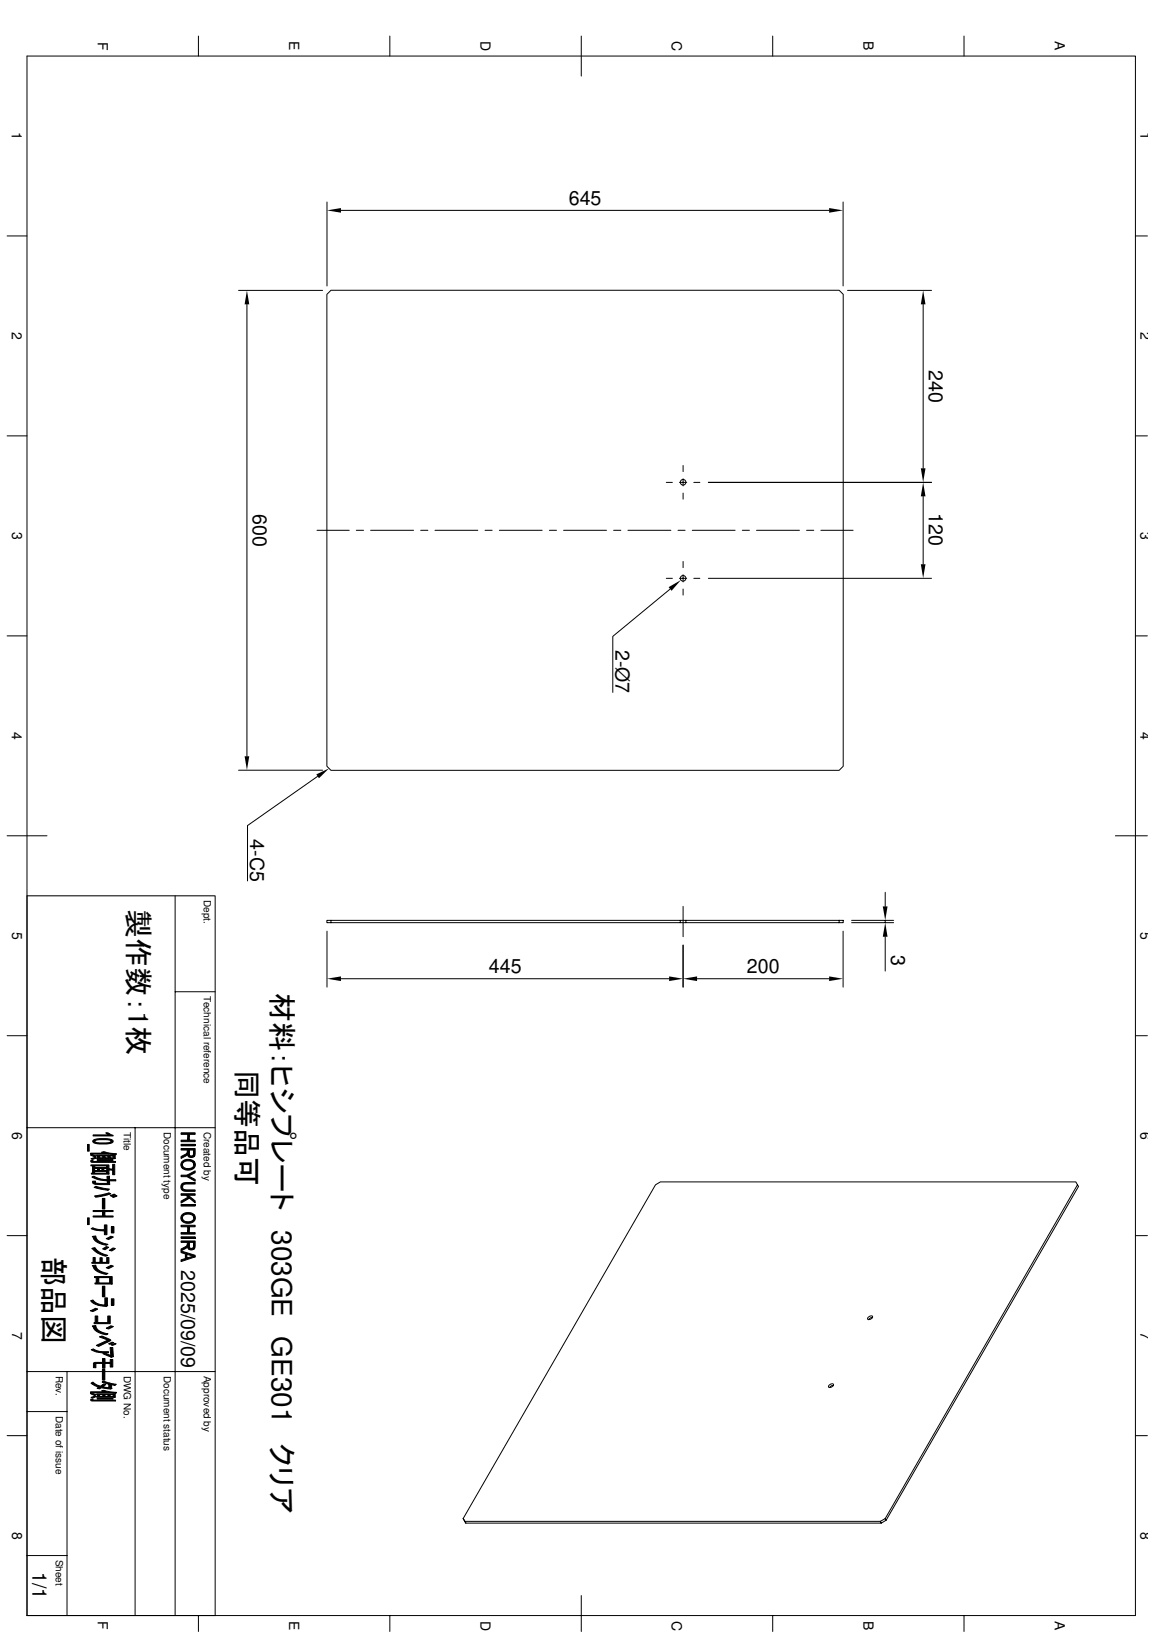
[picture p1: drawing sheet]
<svg xmlns="http://www.w3.org/2000/svg" width="210mm" height="297mm" viewBox="0 0 210 297" stroke-linecap="round" stroke-linejoin="round" font-family="sans-serif">
<g fill="none" stroke="#000" stroke-width=".18">
<path d="M4.9 10.2h201.6v283.8h-201.6zM36.1 6.6v3.6M70.9 6.6v3.6M105.7 6.6v7.2M140.5 6.6v3.6M175.3 6.6v3.6M59.5 36.8v15.2M62 38.3h88.8M153.4 36.8v15.2M1.3 42.9h3.6M43.4 52.9h15.3M44.9 55.4v82.2"/>
<path d="M59.5 53.6l.7-.8h92.4l.8 .8v85.9l-.8 .7h-92.4l-.7-.7zM154.2 52.9h15.2M167.9 55.4v29.8M206.5 42.9h2.2M1.3 79.3h3.6M206.5 79.3h2.2M57.7 96.5h5.8M64.8 96.5h1.3M67.4 96.5h7.8M76.5 96.5h1.3M79.1 96.5h7.8M88.2 96.5h1.3"/>
<path d="M90.8 96.5h7.8M99.9 96.5h1.3M102.5 96.5h7.8M111.6 96.5h1.3M114.2 96.5h7.8M121.2 87.8h1.1M123.3 96.5h1.3M123.6 87.8h1.3M124.2 84.7v1.1M124.2 87.1v1.3M124.2 89.7v1.1M125.9 96.5h7.8"/>
<path d="M126.2 87.8h1.1M128.8 87.8h40.6M135 96.5h1.3M137.6 96.5h7.8M146.7 96.5h1.3M149.3 96.5h5.9M167.9 90.3v12.4M1.3 115.7h3.6M121.2 105.3h1.1M121.9 107.2l-10.4 8.6v10.2M123.6 105.3h1.3M124.2 102.2v1.1"/>
<path d="M124.2 104.6v1.3M124.2 107.2v1.1M126.2 105.3h1.1M128.8 105.3h40.6M206.5 115.7h2.2M1.3 152.1h7.3M43.4 140.2h15.3M57.8 141.3l-12.8 9v10M202.9 152.1h5.8M4.9 163h34.2v131M31.9 163v131M59.5 169.5v10.2"/>
<path d="M60.2 167.5h-.7v.4h.7v-.4h92.4M60.2 167.9h92.4v-.4h.8v.4h-.8M62 178.1h59.7M123.7 167.5v.4M124.2 165v5.5M124.2 172v7.7M124.8 167.5v.4M126.8 178.1h24M153.4 169.5v10.2M154.9 167.5h7.6M154.9 167.9h7.6M161 162.4v2.6"/>
<path d="M161 167.5v.4M161 170.5v6.2M1.3 188.5h3.6M31.9 180.5h7.2M206.5 188.5h2.2M4.9 205.3h34.2M15.9 208.3h.3v1.2h-.3zM16.4 210.2l.4-.1 .7 .3-.4 .1zM16.5 209.9h2.5l.1-.2 2.1 .3-.2 .2-1.1-.2-3.4 .1zM16.5 211.2h.4l.1 .2h4v.1l-4.3 .1-.2-.1zM16.5 212h3.3v.7l.7 .1v-.9h.4v1.9h-.4v-.8l-.7-.1v.8a2.11 2.11 0 0 1-.4-1.5h-2.2v.5l-.4 .8v-1.3h-.3zM16.6 210.9l.7-.3 .2 .2-.7 .2z"/>
<path d="M16.7 214.2l.4-.1 1 .4 1.4 .2v.2l-1.4-.1zM16.8 215h.6l-.1 .5-.4-.2zM16.9 206.6h2.9v-.3l.8 .3v.2h-3.7zM17 207.5l.2-.1 .1 .4 .4 .2h1.6l.8-.1 .1-.5a.38 .38 0 0 1 .4 .5 .38 .38 0 0 1-.6 .2l-2.3 .1a.62 .62 0 0 1-.8-.6zM17.1 216.1l.3-.2 2.5 .5-.3 .3zM17.2 207.4l.9-.2 1.7 .1 .4 .1v.3a3.1 3.1 0 0 0-2.2-.2h-.6l-.2 .2zM17.2 212.2v.3h2.2v.2h-.5l-.4 .3v-.3h-.4l-.4 .3v-.3h-.5zM17.2 213h.5l.4-.3v.3h.4l.4-.3v.3h.5v.5v-.3h-2.2zM17.2 212.7v.8h2.2v-.5l.4 .7h-3.2v-.2h.2zM17.2 217.7l2.6-.6 .4 .2-2.6 .6h-.2zM17.3 215.2a1.78 1.78 0 0 0 1.4 .2h.8l.4-1.3 .1 1.5-2.7-.1zM17.6 210.2h3.4v.7l-.4-.2v-.3h-.6l-.4 .3v-.3h-.5l-.4 .3v-.3h-.6l-.4 .3v-.3h-.1z"/>
<path d="M17.6 210.7l.5-.3v.3h.6l.4-.3v.3h.5l.4-.3v.3l1 .2h-3.4zM17.7 211.1h2.9v.1h-2.9zM18.5 209.7h.6l-.1 .2zM18.6 218.1h.5v1.9h-.5zM19.2 206.2h.5l.1 .1v.3zM19.5 214.1h.4l-.4 1.3zM19.9 214.1v.6h1.2l-.1 .2h-1.1zM20 217.6l.7-.3 .3 .2-.7 .2zM20.4 217.8l.7-.2 .2 .1-.6 .3zM24.6 205.3v88.7M32.9 207.5h1.2l.3-1v1h1.1v.3h-2.6zM32.9 206.2h2.6v.3h-1.1l-.3 1v-1h-1.2z"/>
<path d="M32.9 208.3h2.6v.3h-2.6zM32.9 210.5l1-.5 .2-.4v.5l-.1 .2-1.1 .5zM32.9 209h2.6l-.1 1.4-.1 .1-.1-1.2h-.8l-.1 1.2-.2-.4v-.8h-1.2zM32.9 213.9h1.1l1.5 .8v.3l-1.5-.8h-1.1zM32.9 218.6l1.3-.7 .3 .2-1.6 .9zM32.9 217.3h2.6v.3h-2.6zM32.9 219.2h2.6v.3h-2.6zM33.1 215.5l.1-.1v.6a.56 .56 0 0 0 .8 .6h1.5v.2h-1.5a.84 .84 0 0 1-1-.3 .84 .84 0 0 1 .1-1zM33.2 211.3l.7-.3 .7 .1 .7 .3-.1 .6a1.15 1.15 0 0 0-1.8-.4l-.2 .3v.7l-.3-.5v-.4zM33.2 212a1.16 1.16 0 0 0 2 .3l.1-.9 .2 .3v.6l-.4 .5-.5 .1h-.8l-.5-.2zM33.2 215.4l.7-.2h1.6v.3h-1.5a.58 .58 0 0 0-.8 .5zM33.8 217.6h.4l1.3 1v.3z"/>
<path d="M34 213.9l1.5-.8v.3l-1.2 .7zM34.4 209.3v.6a.42 .42 0 0 0 .4 .5 .42 .42 0 0 0 .4-.4l.1 .5-.4 .2-.5-.1zM196 215.6l-35 60.8 .2 .3-.9 .5M1.3 224.9h3.6M15.9 221.7h.3v1.2h-.3zM16.4 238.6l.9-.5 .5 .2-.9 .4zM16.5 236.7l.4-.1 .8 .6 1.4 .3v-1.3h.4l.1 1.4-.3 .2-1.5-.2-.8-.4zM16.6 223.6l.3-.1 .8 .2 1.3 .1v-.9h.5v1.8h-.5v-.7l-1.4-.1zM16.7 227.2l.6-.1 .4 .5 .5 .4 1.4 .5-.4 .1-.9-.3-1-.5zM16.8 225.1l.6-.1 .1 .4 .4 .4 .8 .5 .9 .2-.3 .2-1.5-.5-.5-.4-.4-.7zM16.8 230.4l.6-.1 .1 .4 .4 .5 .7 .3 1 .3-.3 .2-1.5-.5-.6-.5-.3-.6zM16.9 221.3h1.7l.5-.8v.8h1.5v.2h-3.7z"/>
<path d="M16.9 220.3h3.7v.2h-1.5l-.5 .8v-.8h-1.7zM16.9 228.9h.4v.9h.9v-.9h.4v.9h.8v-.9h.4v1h-3.1v-.1h.2zM17.2 232.3h3.2v1.4l-.5-.2v-1h-1.9l-.5 1v-1h-.3zM17.3 239.5h.5v1.2h1.8v-1.2h.4v1.4h-2.9v-.2h.2zM18 232.5v1h1.9l.5 .2h-3.1v-.2h.2zM18.6 234.1h.5v1.9h-.5zM18.7 227.3l.6-.4 .5 .1-.7 .5zM19.3 225.4l.9-.4 .4 .1-.9 .5zM19.3 230.7l.9-.4 .4 .1-.9 .5zM19.9 227.6l.7-.5 .4 .1-.7 .5zM20.3 223.3h.4v1.1h-.4zM20.3 236.4h.4v1.2h-.4z"/>
<path d="M32.9 224.3h1.2l.3-1v1h1.1v.3h-2.6zM32.9 223h2.6v.3h-1.1l-.3 1v-1h-1.2zM32.9 225.1h2.6v.3h-2.6zM32.9 227.3l1-.5 .2-.4v.5l-.2 .3-1 .5zM32.9 225.9h2.6l-.1 1.3-.1 .2-.1-1.3h-.8v1.3l-.3-.4v-.9h-1.2zM32.9 227.7l2.6 .8v.3l-1.5-.5-.3 .8v-.9l-.8-.2zM32.9 229.3l.8-.2 .3-.8v.7l1.2-.4 .3 .2-2.6 .8zM33.1 221.1l.6-.4h1l.6 .3-.1 .7a1.15 1.15 0 0 0-1.8-.4l-.2 .3v.7l-.1-.1a.83 .83 0 0 1 0-1.1zM33.2 221.7l.1 .3 .2 .2 .9 .2a.77 .77 0 0 0 .8-.7l.1-.7 .2 .4v.6l-.4 .4-.7 .3-.6-.1-.5-.2zM34.4 226.1v.6a.42 .42 0 0 0 .4 .5 .42 .42 0 0 0 .4-.4l.1 .6-.4 .1-.5-.1zM157.9 239.8a.55 .55 0 0 1 .8-.1 .58 .58 0 0 1-.9 .3zM158.7 239.8h-.3l-.4 .4"/>
<path d="M206.5 224.9h2.2M4.9 256.9h7.3M4.9 249.6h34.2M12.2 249.6v44.4M16.4 253.6l.4-.1 .7 .4-.3 .1zM16.5 253.3h2.5l.1-.2 2.1 .3-.2 .2-1.2-.1h-3.3zM16.5 254.7l.4-.1 .1 .2h4v.2h-4.3l-.2-.1zM16.6 251.8l.3-.3 1.2 .7-.1 .3zM16.6 254.3l.7-.2 .2 .1-.7 .3zM16.6 245.7l.4-.2 1.1 .5h1.6v.2h-1.7zM16.8 241.4l.6-.1 .1 .4 .6 .6 1.5 .5-.3 .2-1.3-.4-.6-.4-.3-.3-.2-.5zM17 248.1l.3-.1h1.3v-.7h.5v.7h.9v-.6h.5v1.4h-.5v-.6h-.9v.8h-.5v-.8h-1h-.2v.7h-.4z"/>
<path d="M17.5 244.9l2.1-1v.4l-1.7 .8zM17.6 253.7h3.4v.6l-.4-.1v-.4h-.6l-.4 .4v-.4h-.5l-.4 .4v-.4h-.6l-.4 .4v-.4h-.1zM17.6 254.2l.5-.4v.4h.6l.4-.4v.4h.5l.4-.4v.4l1 .1h-3.4zM17.7 254.5h2.9v.2h-2.9zM18.1 252.2l.2 .1 .4-.3v.4l1.2 .2v-.9l.3 .1 .2 .9-.4 .1-1.5-.2-.4 .2-.4-.1 .3-.2zM18.1 243.3l.4-.1 1.5 .6 .2 .2-.6 .3-.1-.5zM18.5 253.2l.4-.2 .2 .1-.1 .2zM18.6 251.5l.2-.1 1.1 .3v.9v-.7zM18.6 249.3h.5v1.9h-.5zM18.7 252l.2-.1 .3 .1-.5 .4zM18.7 246.4l.3-.2 1.2 .5v.3zM19.3 241.7l.9-.4 .4 .1-.9 .5z"/>
<path d="M19.8 244.6l.6-.3 .3 .1-.7 .3zM20 245.3h.5l.2 1.6-.4 .1zM20.2 244.8l.7-.3 .2 .1-.6 .3zM20.2 247h.1M20.2 251.8l.9 .1-.3 .3-.5-.2zM150.7 252.2a.55 .55 0 0 1 .9-.2 .58 .58 0 0 1-.9 .4zM151.6 252.2h-.3l-.4 .4M1.3 261.3h3.6M84.2 276.4l35-60.8 .9-.5h75.6l.5 .8-35 60.8M84.5 276.9l-.3-.5 .5 .8-.2-.3h75.6M161 276.4l-.9 .5 .2 .3h-75.6M206.5 261.3h2.2"/>
<path d="M4.9 283.1h7.3M36.1 294v2.9M70.9 294v2.9M105.7 290.4v6.5M140.5 294v2.9M175.3 294v2.9"/>
<circle cx="124.2" cy="87.8" r=".51"/>
<circle cx="124.2" cy="105.3" r=".51"/>
</g>
<g fill="#000">
<path d="M59.5 38.3l2.5-.4v.8zM150.8 37.9l2.6 .4-2.6 .4zM44.9 52.9l.4 2.5h-.8zM167.9 52.9l.4 2.5h-.8zM167.5 85.2h.8l-.4 2.6zM167.9 87.8l.4 2.5h-.8zM121.6 106.9l2.2-1.3-1.6 1.9zM167.5 102.7h.8l-.4 2.6zM44.5 137.6h.8l-.4 2.6zM57.5 140.9l2.4-1.1-1.9 1.8zM59.5 178.1l2.5-.4v.9zM121.7 177.7l2.5 .4-2.5 .5z"/>
<path d="M124.2 178.1l2.6-.4v.9zM150.8 177.7l2.6 .4-2.6 .5zM160.6 165h.8l-.4 2.5zM161 167.9l.4 2.6h-.8z"/>
<path d="M15.9 208.3h.3v1.2h-.3z" fill-rule="evenodd"/>
<path d="M16.8 215h.6l-.1 .5-.4-.2z" fill-rule="evenodd"/>
<path d="M16.4 210.2l.4-.1 .7 .3-.4 .1z" fill-rule="evenodd"/>
<path d="M16.6 210.9l.7-.3 .2 .2-.7 .2z" fill-rule="evenodd"/>
<path d="M18.6 218.1h.5v1.9h-.5z" fill-rule="evenodd"/>
<path d="M18.5 209.7h.6l-.1 .2z" fill-rule="evenodd"/>
<path d="M17.2 212.2v.3h2.2v.2h-.5l-.4 .3v-.3h-.4l-.4 .3v-.3h-.5z" fill-rule="evenodd"/>
<path d="M17.2 213h.5l.4-.3v.3h.4l.4-.3v.3h.5v.5v-.3h-2.2z" fill-rule="evenodd"/>
<path d="M16.7 214.2l.4-.1 1 .4 1.4 .2v.2l-1.4-.1z" fill-rule="evenodd"/>
<path d="M19.2 206.2h.5l.1 .1v.3z" fill-rule="evenodd"/>
<path d="M17.2 212.7v.8h2.2v-.5l.4 .7h-3.2v-.2h.2z" fill-rule="evenodd"/>
<path d="M19.5 214.1h.4l-.4 1.3z" fill-rule="evenodd"/>
<path d="M17.1 216.1l.3-.2 2.5 .5-.3 .3z" fill-rule="evenodd"/>
<path d="M17.3 215.2a1.78 1.78 0 0 0 1.4 .2h.8l.4-1.3 .1 1.5-2.7-.1z" fill-rule="evenodd"/>
<path d="M17.2 217.7l2.6-.6 .4 .2-2.6 .6h-.2z" fill-rule="evenodd"/>
<path d="M17.2 207.4l.9-.2 1.7 .1 .4 .1v.3a3.1 3.1 0 0 0-2.2-.2h-.6l-.2 .2z" fill-rule="evenodd"/>
<path d="M17.7 211.1h2.9v.1h-2.9z" fill-rule="evenodd"/>
<path d="M16.9 206.6h2.9v-.3l.8 .3v.2h-3.7z" fill-rule="evenodd"/>
<path d="M17 207.5l.2-.1 .1 .4 .4 .2h1.6l.8-.1 .1-.5a.38 .38 0 0 1 .4 .5 .38 .38 0 0 1-.6 .2l-2.3 .1a.62 .62 0 0 1-.8-.6z" fill-rule="evenodd"/>
<path d="M16.5 212h3.3v.7l.7 .1v-.9h.4v1.9h-.4v-.8l-.7-.1v.8a2.11 2.11 0 0 1-.4-1.5h-2.2v.5l-.4 .8v-1.3h-.3z" fill-rule="evenodd"/>
<path d="M17.6 210.2h3.4v.7l-.4-.2v-.3h-.6l-.4 .3v-.3h-.5l-.4 .3v-.3h-.6l-.4 .3v-.3h-.1z" fill-rule="evenodd"/>
<path d="M17.6 210.7l.5-.3v.3h.6l.4-.3v.3h.5l.4-.3v.3l1 .2h-3.4z" fill-rule="evenodd"/>
<path d="M20 217.6l.7-.3 .3 .2-.7 .2z" fill-rule="evenodd"/>
<path d="M16.5 211.2h.4l.1 .2h4v.1l-4.3 .1-.2-.1z" fill-rule="evenodd"/>
<path d="M19.9 214.1v.6h1.2l-.1 .2h-1.1z" fill-rule="evenodd"/>
<path d="M16.5 209.9h2.5l.1-.2 2.1 .3-.2 .2-1.1-.2-3.4 .1z" fill-rule="evenodd"/>
<path d="M20.4 217.8l.7-.2 .2 .1-.6 .3z" fill-rule="evenodd"/>
<path d="M32.9 210.5l1-.5 .2-.4v.5l-.1 .2-1.1 .5z" fill-rule="evenodd"/>
<path d="M32.9 218.6l1.3-.7 .3 .2-1.6 .9z" fill-rule="evenodd"/>
<path d="M34.4 209.3v.6a.42 .42 0 0 0 .4 .5 .42 .42 0 0 0 .4-.4l.1 .5-.4 .2-.5-.1z" fill-rule="evenodd"/>
<path d="M33.2 211.3l.7-.3 .7 .1 .7 .3-.1 .6a1.15 1.15 0 0 0-1.8-.4l-.2 .3v.7l-.3-.5v-.4z" fill-rule="evenodd"/>
<path d="M32.9 207.5h1.2l.3-1v1h1.1v.3h-2.6z" fill-rule="evenodd"/>
<path d="M32.9 206.2h2.6v.3h-1.1l-.3 1v-1h-1.2z" fill-rule="evenodd"/>
<path d="M32.9 209h2.6l-.1 1.4-.1 .1-.1-1.2h-.8l-.1 1.2-.2-.4v-.8h-1.2z" fill-rule="evenodd"/>
<path d="M34 213.9l1.5-.8v.3l-1.2 .7z" fill-rule="evenodd"/>
<path d="M32.9 213.9h1.1l1.5 .8v.3l-1.5-.8h-1.1z" fill-rule="evenodd"/>
<path d="M33.1 215.5l.1-.1v.6a.56 .56 0 0 0 .8 .6h1.5v.2h-1.5a.84 .84 0 0 1-1-.3 .84 .84 0 0 1 .1-1z" fill-rule="evenodd"/>
<path d="M33.2 215.4l.7-.2h1.6v.3h-1.5a.58 .58 0 0 0-.8 .5z" fill-rule="evenodd"/>
<path d="M33.8 217.6h.4l1.3 1v.3z" fill-rule="evenodd"/>
<path d="M32.9 217.3h2.6v.3h-2.6z" fill-rule="evenodd"/>
<path d="M33.2 212a1.16 1.16 0 0 0 2 .3l.1-.9 .2 .3v.6l-.4 .5-.5 .1h-.8l-.5-.2z" fill-rule="evenodd"/>
<path d="M15.9 221.7h.3v1.2h-.3z" fill-rule="evenodd"/>
<path d="M16.4 238.6l.9-.5 .5 .2-.9 .4z" fill-rule="evenodd"/>
<path d="M18.6 234.1h.5v1.9h-.5z" fill-rule="evenodd"/>
<path d="M16.6 223.6l.3-.1 .8 .2 1.3 .1v-.9h.5v1.8h-.5v-.7l-1.4-.1z" fill-rule="evenodd"/>
<path d="M16.7 227.2l.6-.1 .4 .5 .5 .4 1.4 .5-.4 .1-.9-.3-1-.5z" fill-rule="evenodd"/>
<path d="M16.5 236.7l.4-.1 .8 .6 1.4 .3v-1.3h.4l.1 1.4-.3 .2-1.5-.2-.8-.4z" fill-rule="evenodd"/>
<path d="M16.8 225.1l.6-.1 .1 .4 .4 .4 .8 .5 .9 .2-.3 .2-1.5-.5-.5-.4-.4-.7z" fill-rule="evenodd"/>
<path d="M16.8 230.4l.6-.1 .1 .4 .4 .5 .7 .3 1 .3-.3 .2-1.5-.5-.6-.5-.3-.6z" fill-rule="evenodd"/>
<path d="M18.7 227.3l.6-.4 .5 .1-.7 .5z" fill-rule="evenodd"/>
<path d="M16.9 228.9h.4v.9h.9v-.9h.4v.9h.8v-.9h.4v1h-3.1v-.1h.2z" fill-rule="evenodd"/>
<path d="M20.3 223.3h.4v1.1h-.4z" fill-rule="evenodd"/>
<path d="M20.3 236.4h.4v1.2h-.4z" fill-rule="evenodd"/>
<path d="M17.2 232.3h3.2v1.4l-.5-.2v-1h-1.9l-.5 1v-1h-.3z" fill-rule="evenodd"/>
<path d="M18 232.5v1h1.9l.5 .2h-3.1v-.2h.2z" fill-rule="evenodd"/>
<path d="M16.9 221.3h1.7l.5-.8v.8h1.5v.2h-3.7z" fill-rule="evenodd"/>
<path d="M16.9 220.3h3.7v.2h-1.5l-.5 .8v-.8h-1.7z" fill-rule="evenodd"/>
<path d="M19.3 225.4l.9-.4 .4 .1-.9 .5z" fill-rule="evenodd"/>
<path d="M19.3 230.7l.9-.4 .4 .1-.9 .5z" fill-rule="evenodd"/>
<path d="M19.9 227.6l.7-.5 .4 .1-.7 .5z" fill-rule="evenodd"/>
<path d="M32.9 227.3l1-.5 .2-.4v.5l-.2 .3-1 .5z" fill-rule="evenodd"/>
<path d="M33.1 221.1l.6-.4h1l.6 .3-.1 .7a1.15 1.15 0 0 0-1.8-.4l-.2 .3v.7l-.1-.1a.83 .83 0 0 1 0-1.1z" fill-rule="evenodd"/>
<path d="M34.4 226.1v.6a.42 .42 0 0 0 .4 .5 .42 .42 0 0 0 .4-.4l.1 .6-.4 .1-.5-.1z" fill-rule="evenodd"/>
<path d="M32.9 224.3h1.2l.3-1v1h1.1v.3h-2.6z" fill-rule="evenodd"/>
<path d="M32.9 223h2.6v.3h-1.1l-.3 1v-1h-1.2z" fill-rule="evenodd"/>
<path d="M32.9 225.9h2.6l-.1 1.3-.1 .2-.1-1.3h-.8v1.3l-.3-.4v-.9h-1.2z" fill-rule="evenodd"/>
<path d="M32.9 227.7l2.6 .8v.3l-1.5-.5-.3 .8v-.9l-.8-.2z" fill-rule="evenodd"/>
<path d="M32.9 229.3l.8-.2 .3-.8v.7l1.2-.4 .3 .2-2.6 .8z" fill-rule="evenodd"/>
<path d="M33.2 221.7l.1 .3 .2 .2 .9 .2a.77 .77 0 0 0 .8-.7l.1-.7 .2 .4v.6l-.4 .4-.7 .3-.6-.1-.5-.2z" fill-rule="evenodd"/>
<path d="M16.4 253.6l.4-.1 .7 .4-.3 .1z" fill-rule="evenodd"/>
<path d="M16.6 254.3l.7-.2 .2 .1-.7 .3z" fill-rule="evenodd"/>
<path d="M16.6 251.8l.3-.3 1.2 .7-.1 .3z" fill-rule="evenodd"/>
<path d="M18.6 249.3h.5v1.9h-.5z" fill-rule="evenodd"/>
<path d="M18.5 253.2l.4-.2 .2 .1-.1 .2z" fill-rule="evenodd"/>
<path d="M18.7 252l.2-.1 .3 .1-.5 .4z" fill-rule="evenodd"/>
<path d="M17.5 244.9l2.1-1v.4l-1.7 .8z" fill-rule="evenodd"/>
<path d="M16.8 241.4l.6-.1 .1 .4 .6 .6 1.5 .5-.3 .2-1.3-.4-.6-.4-.3-.3-.2-.5z" fill-rule="evenodd"/>
<path d="M16.6 245.7l.4-.2 1.1 .5h1.6v.2h-1.7z" fill-rule="evenodd"/>
<path d="M18.6 251.5l.2-.1 1.1 .3v.9v-.7z" fill-rule="evenodd"/>
<path d="M17.3 239.5h.5v1.2h1.8v-1.2h.4v1.4h-2.9v-.2h.2z" fill-rule="evenodd"/>
<path d="M18.1 243.3l.4-.1 1.5 .6 .2 .2-.6 .3-.1-.5z" fill-rule="evenodd"/>
<path d="M18.7 246.4l.3-.2 1.2 .5v.3z" fill-rule="evenodd"/>
<path d="M18.1 252.2l.2 .1 .4-.3v.4l1.2 .2v-.9l.3 .1 .2 .9-.4 .1-1.5-.2-.4 .2-.4-.1 .3-.2z" fill-rule="evenodd"/>
<path d="M17 248.1l.3-.1h1.3v-.7h.5v.7h.9v-.6h.5v1.4h-.5v-.6h-.9v.8h-.5v-.8h-1h-.2v.7h-.4z" fill-rule="evenodd"/>
<path d="M17.7 254.5h2.9v.2h-2.9z" fill-rule="evenodd"/>
<path d="M19.3 241.7l.9-.4 .4 .1-.9 .5z" fill-rule="evenodd"/>
<path d="M20 245.3h.5l.2 1.6-.4 .1z" fill-rule="evenodd"/>
<path d="M19.8 244.6l.6-.3 .3 .1-.7 .3z" fill-rule="evenodd"/>
<path d="M17.6 253.7h3.4v.6l-.4-.1v-.4h-.6l-.4 .4v-.4h-.5l-.4 .4v-.4h-.6l-.4 .4v-.4h-.1z" fill-rule="evenodd"/>
<path d="M17.6 254.2l.5-.4v.4h.6l.4-.4v.4h.5l.4-.4v.4l1 .1h-3.4z" fill-rule="evenodd"/>
<path d="M16.5 254.7l.4-.1 .1 .2h4v.2h-4.3l-.2-.1z" fill-rule="evenodd"/>
<path d="M20.2 244.8l.7-.3 .2 .1-.6 .3z" fill-rule="evenodd"/>
<path d="M20.2 251.8l.9 .1-.3 .3-.5-.2z" fill-rule="evenodd"/>
<path d="M16.5 253.3h2.5l.1-.2 2.1 .3-.2 .2-1.2-.1h-3.3z" fill-rule="evenodd"/>
</g>
<path d="M32.9 208.4h2.6M32.9 219.4h2.6M32.9 225.2h2.6" fill="none" stroke="#000" stroke-width=".28"/>
<g font-size="5.3">
<text x="23.3" y="165.5" transform="rotate(90 23.3 165.5)">製作数：1枚</text>
<text x="43.1" y="163" transform="rotate(90 43.1 163)">同等品可</text>
<text x="49.4" y="163" transform="rotate(90 49.4 163)">材料：ヒシプレート　303GE GE301　クリア</text>
<text x="7.9" y="228.8" transform="rotate(90 7.9 228.8)">部品図</text>
</g>
<g font-size="3.6">
<text x="103.5" y="37.2">645</text>
<text x="169" y="67.4" transform="rotate(90 169 67.4)">240</text>
<text x="46" y="93.6" transform="rotate(90 46 93.6)">600</text>
<text x="169" y="93.5" transform="rotate(90 169 93.5)">120</text>
<text x="112" y="118.3" transform="rotate(90 112 118.3)">2-Ø7</text>
<text x="45.5" y="152.8" transform="rotate(90 45.5 152.8)">4-C5</text>
<text x="162.1" y="173.9" transform="rotate(90 162.1 173.9)">3</text>
<text x="88.9" y="177.1">445</text>
<text x="135.9" y="177.1">200</text>
<text x="32.9" y="231.1" transform="rotate(90 32.9 231.1)">2025/09/09</text>
<text x="5.9" y="286.1" transform="rotate(90 5.9 286.1)">1/1</text>
</g>
<g font-size="2.5">
<text x="17.8" y="7.6" transform="rotate(90 17.8 7.6)">F</text>
<text x="52.6" y="7.5" transform="rotate(90 52.6 7.5)">E</text>
<text x="87.4" y="7.5" transform="rotate(90 87.4 7.5)">D</text>
<text x="122.2" y="7.5" transform="rotate(90 122.2 7.5)">C</text>
<text x="157" y="7.5" transform="rotate(90 157 7.5)">B</text>
<text x="191.9" y="7.5" transform="rotate(90 191.9 7.5)">A</text>
<text x="2.2" y="24" transform="rotate(90 2.2 24)">1</text>
<text x="207.4" y="24" transform="rotate(90 207.4 24)">1</text>
<text x="2.2" y="60.4" transform="rotate(90 2.2 60.4)">2</text>
<text x="207.4" y="60.4" transform="rotate(90 207.4 60.4)">2</text>
<text x="2.2" y="96.8" transform="rotate(90 2.2 96.8)">3</text>
<text x="207.5" y="96.8" transform="rotate(90 207.5 96.8)">3</text>
<text x="2.2" y="133.2" transform="rotate(90 2.2 133.2)">4</text>
<text x="207.4" y="133.2" transform="rotate(90 207.4 133.2)">4</text>
<text x="2.2" y="169.6" transform="rotate(90 2.2 169.6)">5</text>
<text x="207.5" y="169.6" transform="rotate(90 207.5 169.6)">5</text>
<text x="2.2" y="206" transform="rotate(90 2.2 206)">6</text>
<text x="207.5" y="206" transform="rotate(90 207.5 206)">6</text>
<text x="2.2" y="242.4" transform="rotate(90 2.2 242.4)">7</text>
<text x="207.5" y="242.4" transform="rotate(90 207.5 242.4)">7</text>
<text x="2.2" y="278.8" transform="rotate(90 2.2 278.8)">8</text>
<text x="207.5" y="278.8" transform="rotate(90 207.5 278.8)">8</text>
<text x="17.8" y="295.1" transform="rotate(90 17.8 295.1)">F</text>
<text x="52.6" y="295" transform="rotate(90 52.6 295)">E</text>
<text x="87.4" y="295" transform="rotate(90 87.4 295)">D</text>
<text x="122.2" y="295" transform="rotate(90 122.2 295)">C</text>
<text x="157" y="295" transform="rotate(90 157 295)">B</text>
<text x="191.9" y="295" transform="rotate(90 191.9 295)">A</text>
</g>
<g font-size="1.8">
<text x="37.1" y="163.8" transform="rotate(90 37.1 163.8)">Dept.</text>
<text x="37.1" y="181.2" transform="rotate(90 37.1 181.2)">Technical reference</text>
<text x="22.5" y="206" transform="rotate(90 22.5 206)">Title</text>
<text x="29.8" y="206" transform="rotate(90 29.8 206)">Document type</text>
<text x="37.1" y="206" transform="rotate(90 37.1 206)">Created by</text>
<text x="10.2" y="250.4" transform="rotate(90 10.2 250.4)">Rev.</text>
<text x="22.5" y="250.4" transform="rotate(90 22.5 250.4)">DWG No.</text>
<text x="29.8" y="250.4" transform="rotate(90 29.8 250.4)">Document status</text>
<text x="37.1" y="250.4" transform="rotate(90 37.1 250.4)">Approved by</text>
<text x="10.2" y="257.7" transform="rotate(90 10.2 257.7)">Date of issue</text>
<text x="10.2" y="283.9" transform="rotate(90 10.2 283.9)">Sheet</text>
</g>
</svg>
